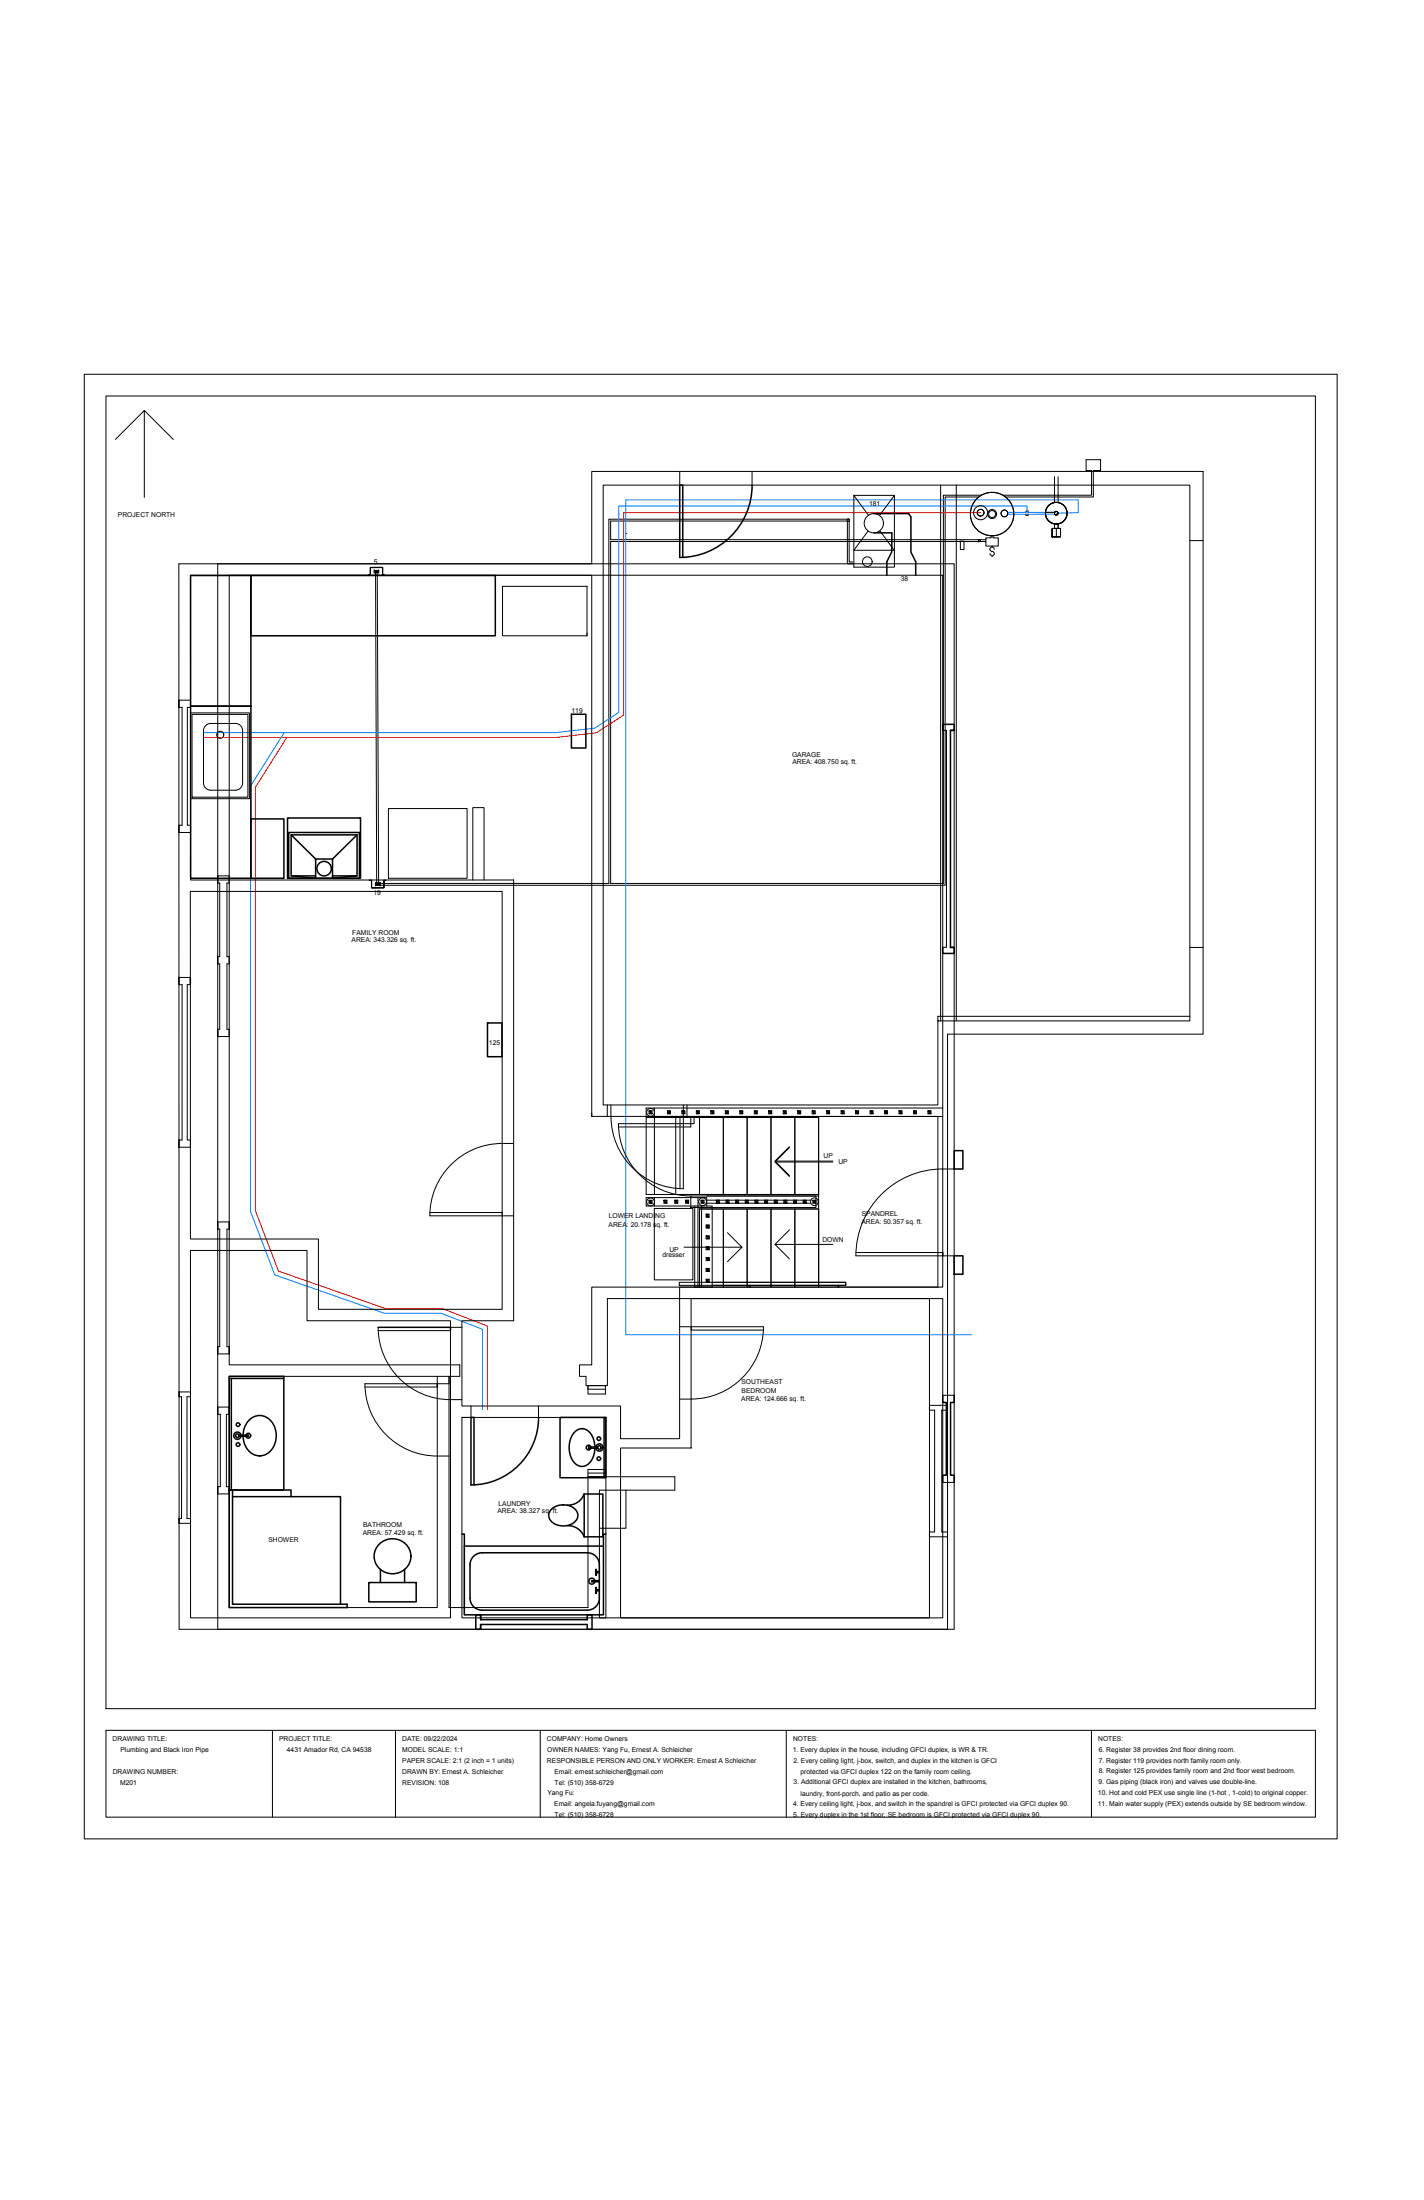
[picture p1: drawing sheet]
<svg xmlns="http://www.w3.org/2000/svg" width="279mm" height="432mm" viewBox="0 0 279 432" stroke-linecap="round" stroke-linejoin="round" font-family="sans-serif">
<!-- layer: A101-Floorplan-1st-floor -->
<g fill="none" stroke="#000" stroke-width=".2">
<path d="M133.4 92.5v2.7M147.6 92.5v2.7M167.5 97.2v14.1h8v-14.1M167.5 97.2h8l-2.9 4M167.5 97.2l2.9 3.9M184.6 95.2v105.2M187.6 95.2v105.2M206.9 93.6v5M207.6 93.6v5M42.7 110.7h73.4v-18.2h120v110.5h-50.2v116.8h-143.2zM170.3 104.2l-2.8 3.8h8M172.6 104.2l2.9 3.9"/>
<path d="M188.4 106.2h.7v1.7h-.7zM194.5 105.2v.4h-1.1v1.6h2.5v-1.6h-1.1v-.4M194.7 107.2v.2M194.7 109.1v.1M194.7 108.2a.43 .43 0 0 1 .4 .5 .43 .43 0 0 1-.4 .4 .43 .43 0 0 1-.5-.4M195.1 107.8a.43 .43 0 0 0-.4-.4 .43 .43 0 0 0-.5 .4 .43 .43 0 0 0 .5 .4M206.4 103.7h1.7v1.7h-1.7h1.7v-1.7h-1.7v1.7zM206.9 102.8v.9M207.3 103.7v1.7M207.6 102.8v.9M233.5 106.1h2.6M42.7 173.3h.4v14.5h-.4"/>
<path d="M42.7 171.9h2.3M44.9 171.9v1.4M45 173.3h-.5v14.5h.5M42.7 189.2h.4v12.8h-.4M44.9 187.8v1.4M45 189.2h-.5v12.8h.5M233.5 199.5h-49.5v17.4h-65.7v-121.7h115.2v105.2h-49.5M233.5 186h2.6M42.7 203.4h2.3M44.9 202v1.4M116.1 219.1v-106.2h-71.1v155h45.2v2.2h-45.2v45.4h40.8v-45.4M116.1 219.1h67.9v33.5h-67.9v15.3h-2.4v2.2h1.3v1.9h4.2v-17.1h63.2v62.6h-64.8v-25h14.8v-2.7h-17"/>
<path d="M116.1 218.5v.6M119.2 216.9v2.2M119.9 216.9a15.6 15.6 0 0 0 2.7 10.6 14.2 14.2 0 0 0 11.5 5.8M134.1 219.1h-.7v14.2M134.1 216.9v16.4M134.8 216.9v2.2M135.5 219.1v1.4h.7v-1.4M137.3 219.3h23.3v15.1h-23.3zM141.9 219.3v15.1M146.6 219.3v15.1M151.3 219.3v15.1M156 219.3v15.1"/>
<path d="M42.7 239.8h2.3M121.3 221.2h14.2v-.7h-14.2a14.2 14.2 0 0 0 14.2 14.2M135.5 234.7h24.6v2.3h-24.6zM141.9 237.3v15.3M146.6 237.3v15.3M151.3 237.3v15.3M154.9 225.1l-2.8 2.8M156 237.3v15.3M163.4 227.9h-11.3l2.8 2.8M42.7 241.2h.4v23.1h-.4M45 241.2h-.5v23.1h.5M133.3 251.7h32.6v.6h-32.6z"/>
<path d="M137.3 252.6v-15.3h23.3v15.3M142.7 241.9l2.9 2.9h-11.4M145.6 244.8l-2.9 2.8M147 252.3v.3M147.2 252.3v.3M164.5 252.3v.3M164.6 252.3v.3M42.7 276.2h2.3M42.7 277.6h.5v14.2h-.5M42.7 265.7h2.3M45 277.6h-.6v14.2h.6M71.6 272.2h14.2"/>
<path d="M88.1 271.6h-16.5a14.2 14.2 0 0 0 14.2 14.2h2.3M88.1 270.1v45.4h27.3v-27.1h3.4v1.4M115.4 272h3.4v1.6h-3.4zM115.4 272v.7h3.4M182.4 276.8h1v23.9h-1M182.4 275.8h3.5M185.9 276.8h-1.1v23.9h1.1M42.7 293.2h2.3M115.4 289.1h3.4M122.8 292.5v7.5h-5.2M182.4 301.6h3.5"/>
<circle cx="170.2" cy="110.2" r=".95"/>
<circle cx="171.5" cy="102.7" r="1.89"/>
<circle cx="192.4" cy="100.6" r="1.38"/>
<circle cx="192.4" cy="100.6" r=".66"/>
<circle cx="194.7" cy="100.9" r="4.3"/>
<circle cx="194.7" cy="100.9" r=".88"/>
<circle cx="194.7" cy="100.9" r=".68"/>
<circle cx="197.1" cy="100.8" r=".66"/>
<circle cx="207.2" cy="100.7" r="2.12"/>
<circle cx="207.2" cy="100.7" r=".35"/>
</g>
<!-- layer: M102-Plumbing -->
<path d="M121.4 100.9h.1" fill="none" stroke="#0ff" stroke-width=".2"/>
<path d="M192.4 100.6h-70v39.7l-5.4 3.5-7.9 .9h-52.8l-6.2 9.8v83.1l4.5 11.9 21 7.3h11.1l8.9 3.5v16.3M39.9 144.7h16.4" fill="none" stroke="#f00" stroke-width=".2"/>
<g fill="none" stroke="#000" stroke-width=".2">
<path d="M192 97.5h-6.6v76.3h-111.5l-.2-61.6M192.6 97.2h-7.5v76.2h-65.3v-67.1h73.6M196.8 97.2h17.4v-4.8h-1.1v-2.2h2.8v2.2h-1.4v5.1h-17.2M72.6 111.4l2.5-.1v1.5l.4 .1h-.4v-1.5h-2.4v1.5h-.4l.3-.1zM73.4 111.9l.5 .3-.5 .3zM73.9 112.2l.4-.3v.6l-.4-.3-.1 .3M75.1 112.9h.1M122.8 104.7h.1M167.3 110.3h-.7v-8.2l-.2-.2h-46.9v71.5h-45.2l-.3-61.2M192.1 105.9v.4M193.4 105.9h-73.6v-3.6h46.5v8.4h1.2M193.4 105.9h.1"/>
<path d="M193.4 106.3h.1M197.7 100.6a.66 .66 0 0 0-1-.4 .66 .66 0 0 0 0 1.1 .66 .66 0 0 0 1-.4M201.3 100.9v.3h.4v-.3M201.3 100.6v-.3h.4v.3M205.1 100.6h1.8a.35 .35 0 0 1 .6-.1 .35 .35 0 0 1 0 .5 .35 .35 0 0 1-.6-.1M206.9 102.8v.9M207.6 102.8v.9M72.5 172.7h.4v1.5h2.4v-1.5h.4l-.3 .1v1.5h-2.5v-1.5zM73.7 173.2l.9 .6M74.1 173.3h.1M74.2 173.2l-.1 .3M74.6 173.2l-.9 .6"/>
<circle cx="166.4" cy="102.1" r=".25"/>
<circle cx="192.2" cy="106.1" r=".17"/>
<circle cx="192.4" cy="100.6" r=".66"/>
<circle cx="194.7" cy="100.9" r="4.3"/>
<circle cx="207.2" cy="100.7" r="2.12"/>
<circle cx="207.2" cy="100.7" r=".35"/>
</g>
<!-- layer: A201-Floorplan-2nd-floor -->
<g fill="none" stroke="#000" stroke-width=".2">
<path d="M35.1 110.7h152.1v209.1h-152.1zM37.4 112.9h147.6v139.7h-51.7v29.8h-11.5v-6.4h-31.2v-16.8h10.2v-86.5h-63.4zM98.6 115.1h16.6v9.7h-16.6zM35.1 138.8h.6v23.2h-.6M35.1 137.4h2.3v1.4h-.6v23.2h.6v1.4h-2.3M37.4 139.9h11.5v16.9h-11.5zM115.2 124.3v.5M37.7 140.2h10.9v16.3h-10.9zM46.2 142h-4.8a1.42 1.42 0 0 0-1.5 1.4v10.3a1.42 1.42 0 0 0 1.5 1.4h4.8M46.2 142a1.42 1.42 0 0 1 1.4 1.4M47.6 143.4v10.3M47.6 153.7a1.42 1.42 0 0 1-1.4 1.4"/>
<path d="M76.2 158.7h15.4v13.7h-15.4zM185 143.4h.7v42.5h-.7M37.3 175h61.2v82h-36v-13.8h-25.1zM92.8 172.7v-14.2h2.2v14.2M35.1 193.3h.6v30.5h-.6M35.1 191.8h2.2M37.3 193.3h-.6v30.5h.7v1.4h-2.3M126.8 219.3h33.8v33.3v-15.3h-23.3v15.3M126.8 219.1h58.2M127.3 218h.6v.6l-.6-.6v.6h.6M127.6 218v.6M127.9 218l-.6 .6"/>
<path d="M128.4 217.5v16.9M131 218h.5v.6l-.5-.6v.6h.5M131.3 218v.6M131.5 218l-.5 .6M132.6 219.3v15.1M133.8 218h.6v.6l-.6-.6v.6h.6M134.1 218v.6M134.4 218l-.6 .6M136.6 218h.6v.6l-.6-.6v.6h.6M136.9 218v.6M137.2 218l-.6 .6M137.3 219.3v15.1"/>
<path d="M139.5 218h.6v.6l-.6-.6v.6h.6M139.8 218v.6M140.1 218l-.6 .6M141.9 219.3v15.1M142.3 218h.6v.6l-.6-.6v.6h.6M142.6 218v.6M142.9 218l-.6 .6M145.2 218h.5v.6l-.5-.6v.6h.5M145.4 218v.6M145.7 218l-.5 .6M146.6 219.3v15.1M148 218h.6v.6l-.6-.6v.6h.6"/>
<path d="M148.3 218v.6M148.6 218l-.6 .6M150.8 218h.6v.6l-.6-.6v.6h.6M151.1 218v.6M151.3 219.3v15.1M151.4 218l-.6 .6M153.7 218h.6v.6l-.6-.6v.6h.6M154 218v.6M154.3 218l-.6 .6M156 219.3v15.1M156.5 218h.6v.6l-.6-.6v.6h.6M156.8 218v.6"/>
<path d="M157.1 218l-.6 .6M159.3 218h.6v.6l-.6-.6v.6h.6M159.6 218v.6M159.9 218l-.6 .6M162.2 218h.6v.6l-.6-.6v.6h.6M162.5 218v.6M162.8 218l-.6 .6M165 218h.6v.6l-.6-.6v.6h.6M165.3 218v.6M165.6 218l-.6 .6M167.9 218h.6v.6l-.6-.6v.6h.6M168.2 218v.6"/>
<path d="M168.5 218l-.6 .6M170.7 218h.6v.6l-.6-.6v.6h.6M171 218v.6M171.3 218l-.6 .6M173.6 218h.5v.6l-.5-.6v.6h.5M173.8 218v.6M174.1 218l-.5 .6M176.4 218h.6v.6l-.6-.6v.6h.6M176.7 218v.6M177 218l-.6 .6M179.2 218h.6v.6l-.6-.6v.6h.6M179.5 218v.6"/>
<path d="M179.8 218l-.6 .6M182.1 218h.6v.6l-.6-.6v.6h.6M182.4 218v.6M182.7 218l-.6 .6M185 217.5h-58.2v16.9h33.8M84.3 238h14.2v.6M100.8 224.4a15.5 15.5 0 0 0-10.7 2.8 14.2 14.2 0 0 0-5.8 11.4h16.5M127.3 235.6h.6v.6l-.6-.6v.6h.6M127.6 235.6v.6M127.9 235.6l-.6 .6M128.4 237.2h7.5v14h-7.5zM128.4 235.1v1.6"/>
<path d="M130.3 235.6h.6v.5l-.6-.5v.5h.6M130.6 235.6v.6M130.9 235.6l-.6 .5M132.4 235.6h.6v.5l-.6-.5v.5h.6M132.7 235.6v.6M133 235.6l-.6 .5M134.5 235.6h.6v.5l-.6-.5v.5h.6M134.8 235.6v.6M135.1 235.6l-.6 .5M136.3 236.7v15.9h3.4v-15.9h-12.9v-1.6h11.9v1.6M136.9 235.1v17.5M137.5 235.6h.6v.5l-.6-.5v.5h.6"/>
<path d="M137.7 236.7v15.9M137.8 235.6v.6M138.1 235.6l-.6 .5M138.5 238.3h.6v.6l-.6-.6v.6h.6M138.7 234.7h21.9M138.7 236.2h20.4M138.7 235.6h20.4M138.8 238.3v.6M139.1 238.3l-.6 .6M140.6 235.6h.5v.5l-.5-.5v.5h.5M140.9 235.6v.6M141.1 235.6l-.5 .5"/>
<path d="M141.9 237.3v15.3M142.4 235.6h.6v.5l-.6-.5v.5h.6M142.7 235.6v.6M143 235.6l-.6 .5M144.3 235.6h.6v.5l-.6-.5v.5h.6M144.6 235.6v.6M144.9 235.6l-.6 .5M146.2 235.6h.6v.5l-.6-.5v.5h.6M146.5 235.6v.6M146.6 237.3v15.3M146.8 235.6l-.6 .5M148.1 235.6h.6v.5l-.6-.5v.5h.6"/>
<path d="M148.4 235.6v.6M148.7 235.6l-.6 .5M150 235.6h.6v.5l-.6-.5v.5h.6M150.3 235.6v.6M150.6 235.6l-.6 .5M151.3 237.3v15.3M151.9 235.6h.6v.5l-.6-.5v.5h.6M152.2 235.6v.6M152.5 235.6l-.6 .5M153.8 235.6h.6v.5l-.6-.5v.5h.6M154.1 235.6v.6M154.4 235.6l-.6 .5"/>
<path d="M154.9 225.2l-2.8 2.9M155.7 235.6h.6v.5l-.6-.5v.5h.6M156 237.3v15.3M156 235.6v.6M156.3 235.6l-.6 .5M157.6 235.6h.6v.6l-.6-.6v.6h.6M157.9 235.6v.6M158.2 235.6l-.6 .6M159.5 235.6h.6v.6l-.6-.6v.6h.6M159.8 235.6v.6M160.1 235.6l-.6 .6M163.4 228.1h-11.3l2.8 2.8"/>
<path d="M185 229.4h2.2M185 229.4a17 17 0 0 0-17.1 17.1h19.3M37.4 245.4h22.8v13.8h28.2v58.3h-51zM135.6 254.9h49.4v62.6h-63.2v-33.3h13.8zM138.5 249h.6v.5l-.6-.5v.5h.6v-.5l-.6 .5M138.5 244.7h.6v.6l-.6-.6v.6h.6v-.6l-.6 .6M138.5 242.6h.6v.6l-.6-.6v.6h.6v-.6l-.6 .6M138.5 240.4h.6v.6l-.6-.6v.6h.6v-.6l-.6 .6M138.6 251.1h.5v.6l-.5-.6v.6h.5M138.6 246.8h.5v.6l-.5-.6v.6h.5M138.8 240.4v.6M138.8 242.6v.6"/>
<path d="M138.8 244.7v.6M138.8 249v.6M138.8 246.8v.6M138.8 251.1v.6M139.1 246.8v.6M139.1 251.1l-.5 .6M139.1 246.8l-.5 .6M139.7 251.7h26.2v.6h-26.2M147 252.3v.3M147.2 252.3v.3M154.9 241.4l-2.8 2.8M163.4 244.2h-11.3l2.8 2.9"/>
<path d="M164.5 252.3v.3M164.6 252.3v.3M167.9 245.8h17.1M35.1 273.2h2.3v.9h-.7v23.9h.7v1h-2.3M35.1 274.1h.5v23.9h-.5M74.2 261.2h14.2M74.2 260.5a14.2 14.2 0 0 0 14.2 14.2h2.2M88.4 260.5h2.2M90.6 278.2h28.3v39.3h-28.3zM92.4 276v2.2h-1.8M105.7 276v2.2M133.3 274.6h2.3"/>
<path d="M133.3 260.4h2.3M149.8 261.1h-14.2v-.7h14.2a14.2 14.2 0 0 1-14.2 14.2M185 273.9h2.2M185 291h2.2M91.1 303.5v13.4"/>
<circle cx="43.2" cy="144.2" r=".69"/>
<circle cx="127.6" cy="218.3" r=".77"/>
<circle cx="127.6" cy="235.9" r=".77"/>
<circle cx="137.8" cy="235.9" r=".77"/>
<circle cx="159.8" cy="235.9" r=".76"/>
</g>
<!-- layer: M102-Plumbing -->
<path d="M197.7 100.6h3.6M201.3 100.9h-3.6M201.5 100.7v-1.4h-80.1v40.5l-4.7 3.1-7.6 .9h-53.4l-6.5 10.5v83.5l4.7 12.4 21.5 7.6h11.1l8.2 3.1v15.7M201.7 100.6h5.2M206.9 100.9h-5.2M207.2 100.7l4.4-.1v-2.5h-88.8v163.9h67.8M39.9 143.8h15.8" fill="none" stroke="#007fff" stroke-width=".2"/>
<!-- layer: Title Block -->
<path d="M20.8 339.6h237.3v17.1h-237.3z" fill="none" stroke="#000" stroke-width=".2"/>
<!-- layer: 00-page-edge -->
<path d="M16.5 73.5h245.9v287.4h-245.9zM20.8 77.7h237.3v257.7h-237.3zM22.6 86.3l5.7-5.7v17M28.3 80.6l5.7 5.7M20.8 339.6h.1M53.5 339.6v17.1M77.6 339.6v17.1M106 339.6v17.1M154.3 339.6v17.1M214.2 339.6v17.1" fill="none" stroke="#000" stroke-width=".2"/>
<!-- layer: A201-Floorplan-2nd-floor -->
<g fill="none" stroke="#000" stroke-width=".3">
<path d="M37.4 113h11.8v25.6h-11.8zM49.2 113h48v11.8h-48zM171.4 100.8h6.9l.4 .6v7l1 1.8v2.7M171.5 104.6h3.5l-.1 3.8-.9 1.8v2.7M35.1 137.4v1.4M37.4 138.6h11.8v33.8h-11.8zM185 143.4v-1.2h2.2v1.2h-.7M187.2 143.4h-.7v42.5M35.1 162v1.4M49.2 160.7h6.5v11.7h-6.5zM56.4 160.5h14.3v11.9h-14.3zM56.6 163.4h13.9v9h-13.9z"/>
<path d="M57.1 163.9l4.8 4.7M61.9 171.9h-4.8v-8h13v8h-4.9M65.2 168.6v3.8l4.9-.5M70.1 163.9l-4.9 4.7h-3.3v3.8l-4.8-.5M35.1 191.8v1.5M37.3 191.8v1.5M185 185.9v1.2h2.2v-1.2h-.7M186.5 185.9h.7M35.1 223.8v1.4M187.2 225.8h1.7v3.6h-1.7zM185 245.8v.7M187.2 246.5h1.7v3.6h-1.7z"/>
<path d="M35.1 273.2v.9M74.2 260.5h14.2v.7M105.7 278.2a13.3 13.3 0 0 1-13.3 13.3v-13.3h.6v13.2M109.9 278.2h9v11.8h-9zM118.5 278.2v11.8M185 273.9v1.4h.7v14.2h-.7v1.5M187.2 273.9v1.4h-.7v14.2h.7v1.5M35.1 298v1M108.3 296.1a3.3 3.3 0 0 1 5 .9 2.1 2.1 0 0 1-2.1 2.4 2.77 2.77 0 0 1-3.5-2v-.4zM111.3 299.4a3.4 3.4 0 0 1 3.3 2.2M112.8 281a2.09 2.09 0 0 1 3.5 1 4.7 4.7 0 0 1-1.1 5.5 2.11 2.11 0 0 1-3.1-1.3 4.9 4.9 0 0 1 .7-5.2zM114.6 293.2a3.4 3.4 0 0 1-3.3 2.2"/>
<path d="M114.6 293.2h3.7v8.4h-3.7M114.6 293.2v8.4M117.3 284h-1.8v.2h1.8M90.6 301.1h.5v15.8h27.3v-15.8h.5M91.1 303.5h27.3M92.2 307.1a2.37 2.37 0 0 1 2.4-2.3h20.6a2.37 2.37 0 0 1 2.4 2.3M92.2 307.1v6.6a2.37 2.37 0 0 0 2.4 2.3h20.6a2.37 2.37 0 0 0 2.4-2.3v-6.6M94.3 316.9v1h20.9v-1h1v2.9h-1v-1h-20.9v1M94.3 317.9v-1h-.9v2.9h.9v-1M117 308.5h.6M117 312h.6M117.6 308.7h-.6v.4v-1.1h-.1v1.1h.1"/>
<path d="M117.6 312.2h-.6v.5v-1.1h-.1v1.1h.1M117.6 310.2h-1.5v.3h1.5"/>
<circle cx="63.6" cy="170.5" r="1.42"/>
<circle cx="115.5" cy="284.1" r=".47"/>
<circle cx="117.5" cy="286.3" r=".35"/>
<circle cx="117.5" cy="282.4" r=".35"/>
<circle cx="117.6" cy="284.1" r=".71"/>
<circle cx="117.6" cy="284.1" r=".35"/>
<circle cx="116.1" cy="310.3" r=".59"/>
</g>
<!-- layer: A101-Floorplan-1st-floor -->
<g fill="none" stroke="#000" stroke-width=".3">
<path d="M147.6 95.2a14.2 14.2 0 0 1-14.2 14.2v-14.2h.6v14.2M112.1 140.2h2.9v6.6h-2.9zM42.7 171.9v1.4M42.7 187.8v1.4M42.7 202v1.4M95.6 200.8h2.9v6.6h-2.9zM42.7 239.8v1.4M45 239.8v1.4M42.7 264.3v1.4M42.7 276.2v1.4M45 270.6v-.5h10.7v22.3h-10.3M45 264.3v1.4"/>
<path d="M45 270.6v22.6M45 270.6h10.7M45.4 270.6v21.8M49.1 278.5a3 3 0 0 1 4.8 1.7 4.2 4.2 0 0 1-2.3 5.5 3.3 3.3 0 0 1-3.8-3.1 4.4 4.4 0 0 1 1.3-4.1zM85.8 271.6v.6M42.7 291.8v1.4M45 292.4h.6v22.5h22.5v.6h-23.1zM45 292.4h.4M45.6 293.8h21.2v21.1M45.6 292.4h11.5v1.4M46.9 281.7h1.8v.2h-1.8M72.4 310.6h9.3v3.8h-9.3z"/>
<path d="M74.5 303a3.5 3.5 0 0 1 4.9-.1 3.5 3.5 0 0 1 .2 5 3.5 3.5 0 0 1-5 .1 3.5 3.5 0 0 1-.1-5zM74.6 308v2.6M79.4 308v2.6"/>
<circle cx="46.7" cy="279.6" r=".35"/>
<circle cx="46.6" cy="281.8" r=".71"/>
<circle cx="46.6" cy="281.8" r=".35"/>
<circle cx="46.7" cy="283.5" r=".35"/>
<circle cx="48.7" cy="281.8" r=".47"/>
</g>
<!-- layer: M102-Plumbing -->
<g fill="none" stroke="#000" stroke-width=".3">
<path d="M73.7 173.2v.6M74.6 173.2v.6"/>
<circle cx="73.9" cy="112.2" r=".16"/>
<circle cx="74.1" cy="173.5" r=".22"/>
</g>
<g font-size="1.3">
<text x="23.1" y="101.5">PROJECT NORTH</text>
<text x="170.5" y="99.4">181</text>
<text x="73.4" y="110.7">5</text>
<text x="176.7" y="114.1">38</text>
<text x="112.1" y="139.8">119</text>
<text x="155.4" y="148.7">GARAGE</text>
<text x="155.5" y="150">AREA: 408.750 sq. ft.</text>
<text x="73.3" y="175.7">19</text>
<text x="69" y="184.8">AREA: 343.326 sq. ft.</text>
<text x="69.1" y="183.5">FAMILY ROOM</text>
<text x="95.9" y="205.2">125</text>
<text x="161.6" y="227.3">UP</text>
<text x="164.5" y="228.4">UP</text>
<text x="119.5" y="239.1">LOWER LANDING</text>
<text x="169.1" y="238.7">SPANDREL</text>
<text x="119.4" y="240.8">AREA: 20.178 sq. ft.</text>
<text x="131.3" y="245.7">UP</text>
<text x="161.4" y="243.8">DOWN</text>
<text x="169" y="240.3">AREA: 50.357 sq. ft.</text>
<text x="130" y="246.7">dresser</text>
<text x="145.4" y="275">AREA: 124.666 sq. ft.</text>
<text x="145.5" y="271.7">SOUTHEAST</text>
<text x="145.5" y="273.4">BEDROOM</text>
<text x="71.2" y="299.8">BATHROOM</text>
<text x="97.6" y="297">AREA: 38.327 sq. ft.</text>
<text x="97.8" y="295.6">LAUNDRY</text>
<text x="52.7" y="302.7">SHOWER</text>
<text x="71.2" y="301.3">AREA: 57.429 sq. ft.</text>
<text x="22.1" y="341.8">DRAWING TITLE:</text>
<text x="54.8" y="341.8">PROJECT TITLE:</text>
<text x="78.9" y="341.7">DATE: 09/22/2024</text>
<text x="107.3" y="341.7">COMPANY: Home Owners</text>
<text x="155.6" y="341.8">NOTES:</text>
<text x="215.5" y="341.8">NOTES:</text>
<text x="23.6" y="343.9">Plumbing and Black Iron Pipe</text>
<text x="56.3" y="343.9">4431 Amador Rd, CA 94538</text>
<text x="78.9" y="343.9">MODEL SCALE: 1:1</text>
<text x="78.9" y="346">PAPER SCALE: 2:1 (2 inch = 1 units)</text>
<text x="107.3" y="346">RESPONSIBLE PERSON AND ONLY WORKER: Ernest A Schleicher</text>
<text x="107.4" y="343.8">OWNER NAMES: Yang Fu, Ernest A. Schleicher</text>
<text x="155.6" y="343.9">1. Every duplex in the house, including GFCI duplex, is WR &amp; TR.</text>
<text x="155.7" y="346">2. Every ceiling light, j-box, switch, and duplex in the kitchen is GFCI</text>
<text x="215.6" y="345.9">7. Register 119 provides north family room only.</text>
<text x="215.6" y="347.9">8. Register 125 provides family room and 2nd floor west bedroom.</text>
<text x="215.6" y="343.8">6. Register 38 provides 2nd floor dining room.</text>
<text x="22.1" y="348.1">DRAWING NUMBER:</text>
<text x="23.6" y="350.3">M201</text>
<text x="78.9" y="348.1">DRAWN BY: Ernest A. Schleicher</text>
<text x="78.9" y="350.3">REVISION: 108</text>
<text x="107.4" y="352.4">Yang Fu:</text>
<text x="108.8" y="348.1">Email: ernest.schleicher@gmail.com</text>
<text x="108.8" y="350.3">Tel: (510) 358-6729</text>
<text x="155.7" y="350.2">3. Additional GFCI duplex are installed in the kitchen, bathrooms,</text>
<text x="157.1" y="348.1">protected via GFCI duplex 122 on the family room ceiling.</text>
<text x="157.1" y="352.4">laundry, front-porch, and patio as per code.</text>
<text x="215.4" y="352.4">10. Hot and cold PEX use single line (1-hot , 1-cold) to original copper.</text>
<text x="215.5" y="350.2">9. Gas piping (black iron) and valves use double-line.</text>
<text x="108.7" y="354.5">Email: angela.fuyang@gmail.com</text>
<text x="108.8" y="356.7">Tel: (510) 358-6728</text>
<text x="155.6" y="354.6">4. Every ceiling light, j-box, and switch in the spandrel is GFCI protected via GFCI duplex 90.</text>
<text x="155.7" y="356.6">5. Every duplex in the 1st floor, SE bedroom is GFCI protected via GFCI duplex 90.</text>
<text x="215.4" y="354.5">11. Main water supply (PEX) extends outside by SE bedroom window.</text>
</g>
</svg>
